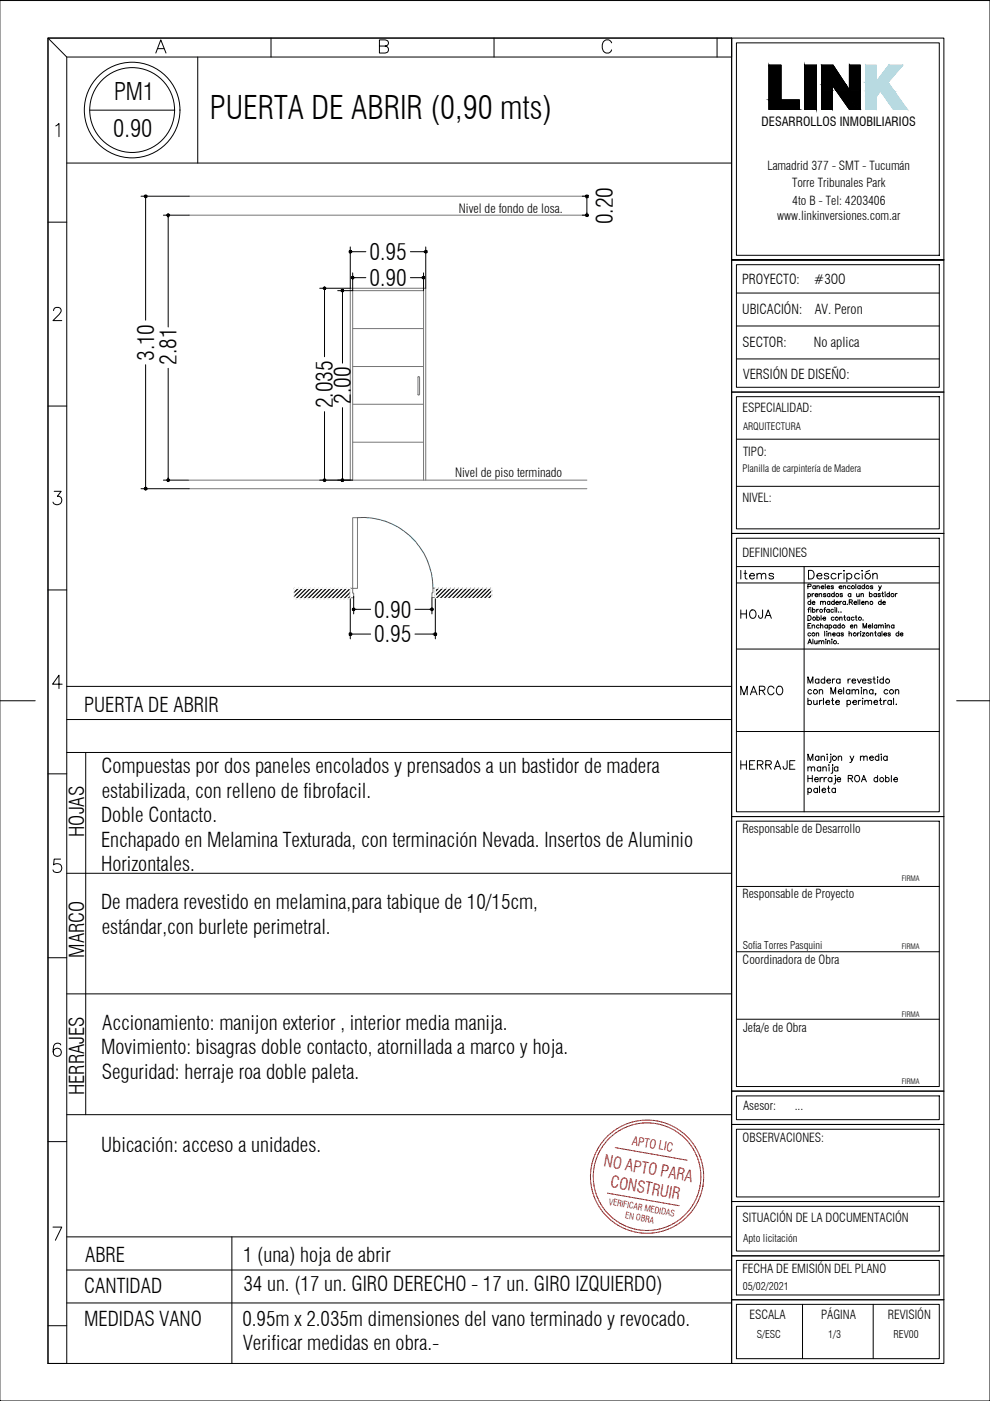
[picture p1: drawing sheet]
<svg xmlns="http://www.w3.org/2000/svg" width="210mm" height="297mm" viewBox="0 0 210 297" stroke-linecap="round" stroke-linejoin="round" font-family="sans-serif">
<g fill="none" stroke="#000" stroke-width=".21">
<path d="M0 .1h209.9v296.9h-209.9zM10.2 8.1v281h4v-277M10.2 8.1h144.9v281h-144.9zM10.2 8.1h144.9v4h-140.9zM33 11.2l1.1-2.7 1.1 2.7M33.4 10.3h1.4M41.9 12.1v22.5M57.5 8.1v4M80.4 9.8l1.7-.2a.6 .6 0 0 0 0-1l-1.7-.1v2.7h1.3a.74 .74 0 0 0 .7-.7 .74 .74 0 0 0-.7-.7M104.7 8.1v4M129.7 9.1a1.03 1.03 0 0 0-1.2-.6 1.03 1.03 0 0 0-.8 1 1.22 1.22 0 0 0 .2 1.4 1.22 1.22 0 0 0 1.4 .2l.4-.5M152 8.1v4"/>
<path d="M155.1 8.1h45v281h-45zM156.1 9.1h43.1v45h-43.1zM11.8 26.7l.7-.5v2.8M14.2 34.6h140.9M10.2 47.1h4M155.1 55.1h45M156.1 56.1h43.1v26h-43.1zM200.1 55.1h-45h45M11.4 65.9a.65 .65 0 0 1 .5-.7h.5a.66 .66 0 0 1 .4 1l-1.6 1.8h1.9M156.1 76.1h43.1M156.1 69.1h43.1M156.1 62.1h43.1"/>
<path d="M10.2 86.1h4M155.1 83.1h45M156.1 84.1h43.1v28h-43.1zM156.1 93.1h43.1M11.5 104.2h1.5l-.8 1a.94 .94 0 0 1 .8 1.3 .94 .94 0 0 1-1.5 .3l-.3-.3M155.1 113.1h45M156.1 114.1h43.1v58h-43.1zM156.1 103.1h43.1M10.2 125.1h4M156.1 120.1h43.1M156.1 137.6h43.1M156.1 123.6h43.1"/>
<path d="M170.5 120.1v52M0 148.6h7.5M13.2 145.1h-2.1l1.4-1.9v2.8M14.2 152.6h140.9M14.2 145.5h140.9M14.2 159.5h140.9M18.2 159.5v76.8M156.1 155.1h43.1M202.8 148.6h7.1M10.2 164.1h4M155.1 173.1h45M156.1 174.1h43.1v56.3h-43.1z"/>
<path d="M12.8 182.1h-1.3l-.1 1.3a.99 .99 0 0 1 1.5-.1 .99 .99 0 0 1-.2 1.5 .99 .99 0 0 1-1.5-.4M14.2 185.2h140.9M156.1 187.9h43.1M10.2 203.1h4M14.2 210.7h140.9M156.1 201.8h43.1M156.1 216.1h43.1M12.9 221.6a.82 .82 0 0 0-.8-.4 .82 .82 0 0 0-.7 .5 1.99 1.99 0 0 0 .3 2.1 .87 .87 0 0 0 1.3-.4 .87 .87 0 0 0-.7-1.2 .87 .87 0 0 0-1 .8M14.2 236.3h140.9M155.1 238.4h45M155.1 231.3h45M156.1 239.4h43.1v14.4h-43.1z"/>
<path d="M156.1 232.4h43.1v5h-43.1zM10.2 242h4M155.1 254.7h45M156.1 255.8h43.1v9.4h-43.1zM11.2 260.2h1.9l-1.4 2.8M14.2 262.2h140.9M14.2 269.3h140.9M14.2 276.3h140.9M49.2 262.2v26.9M155.1 266.3h45M155.1 275.6h45M156.1 267.2h43.1v7.4h-43.1z"/>
<path d="M156.1 276.5h43.1v11.6h-43.1zM170.2 276.5v11.6M185.1 276.5v11.6M10.2 281.1h4"/>
</g>
<!-- layer: LINK MARCA -->
<g fill="#9cdfec" stroke="#9cdfec" stroke-width=".21">
<path d="M188.4 13.8v3.6l3-3.6zM188.4 13.8v3.6h-2.7z"/>
<path d="M183.5 13.8l2.2 3.6v-3.6zM183.5 13.8l2.2 3.6h-2.2z"/>
<path d="M183.5 17.4h4.9zM183.5 17.4l4.8 .1z"/>
<path d="M183.5 17.5l6.1 1.8-1.3-1.8zM183.5 17.5l6.1 1.8h-6.1z"/>
<path d="M183.5 19.3l2.2 1.1 1-1.1zM183.5 19.3l2.2 1.1h-2.2z"/>
<path d="M186.7 19.3l5.6 3.9-2.7-3.9zM186.7 19.3l5.6 3.9h-2.9z"/>
<path d="M183.5 20.4l2.2 2.8v-2.8zM183.5 20.4l2.2 2.8h-2.2z"/>
</g>
<path d="M183.5 13.8h2.2v3.6l2.7-3.6h3l-3.1 3.7 4 5.7h-2.9l-2.7-3.9-1 1.1v2.8h-2.2z" fill="none" stroke="#9cdfec" stroke-width=".21"/>
<path d="M163 13.8h2.6v7.4h3.9v2h-6.5zM170.6 13.8h2.5v9.4h-2.5zM174.2 13.8h2.4l3.5 5.3v-5.3h2.3v9.4h-2.3l-3.6-5.2v5.2h-2.3z" fill="none" stroke="#000" stroke-width=".21"/>
<g fill="#000" stroke="#000" stroke-width=".21">
<path d="M163 13.8l2.6 7.4v-7.4zM163 13.8l2.6 7.4h-2.6z"/>
<path d="M170.6 13.8l2.5 9.4v-9.4zM170.6 13.8l2.5 9.4h-2.5z"/>
<path d="M174.2 18l2.3 1.1v-1.1zM174.2 18l2.3 1.1h-2.3z"/>
<path d="M174.2 19.1l2.3 4.1v-4.1zM174.2 19.1l2.3 4.1h-2.3z"/>
<path d="M174.2 13.8l5.2 4.2-2.8-4.2zM174.2 13.8l5.2 4.2h-5.2z"/>
<path d="M176.5 18l3.6 1.1-.7-1.1zM176.5 18l3.6 1.1h-2.8z"/>
<path d="M180.1 13.8l2.3 5.3v-5.3zM180.1 13.8l2.3 5.3h-2.3z"/>
<path d="M177.3 19.1l5.1 4.1v-4.1zM177.3 19.1l5.1 4.1h-2.3z"/>
<path d="M163 21.2l6.5 2v-2zM163 21.2l6.5 2h-6.5z"/>
</g>
<!-- layer: ROT-TEXTOS -->
<g fill="none" stroke="#000" stroke-width=".21">
<path d="M171.3 124.4l.6-.1v-.4h-.6v.9M171.3 126a.34 .34 0 0 1 .5-.1 .34 .34 0 0 1 0 .5 .34 .34 0 0 1-.4 .1l-.1-.1M171.3 130.5h.3a.54 .54 0 0 1 .4 .5 .54 .54 0 0 1-.4 .5h-.3zM171.3 136.5l.4-1 .4 1M171.3 125.8v1.1M171.3 129.2h.3M171.3 132.7h.4M171.4 120.9h.6a.98 .98 0 0 1 .6 .9 .98 .98 0 0 1-.6 1h-.6zM171.4 136.2h.5M171.7 128.8l-.3 .2v.8M171.9 127.7a.33 .33 0 0 0-.5-.1 .33 .33 0 0 0 0 .5 .33 .33 0 0 0 .5-.1M171.9 128.9h.1"/>
<path d="M171.9 134.3a.33 .33 0 0 0-.5 0 .33 .33 0 0 0 0 .4 .33 .33 0 0 0 .5 0M171.9 127.2v1M171.9 132.2h-.6v1h.6M171.9 129.2v.6M172.2 127.8h.6a.3 .3 0 0 0-.4-.3 .3 .3 0 0 0-.2 .4l.2 .3 .4-.2M172.2 132.7l.2-.2 .3 .1v.6M172.2 125.8v.7M172.2 132.5v.7M172.3 129.3a.31 .31 0 0 1 .4 0 .31 .31 0 0 1 0 .4 .31 .31 0 0 1-.4 0M172.3 128.8v1M172.4 135.5v1M172.6 125.8l-.4 .3"/>
<path d="M172.7 135.8l.1 .7h.2l.2-.2M172.8 126.1h.6a.3 .3 0 0 0-.3-.3 .3 .3 0 0 0-.3 .3l.1 .4h.3l.2-.1M172.9 124.3a.31 .31 0 0 0-.5 0 .31 .31 0 0 0 0 .4 .31 .31 0 0 0 .5 0M172.9 124.2v.6M173.1 134.4l.2-.2h.2l.1 .7M173.1 134.2v.7M173.2 129.2v.6M173.2 122.1h1.1a.58 .58 0 0 0-.7-.5 .58 .58 0 0 0-.5 .6 .58 .58 0 0 0 .6 .6l.6-.3M173.2 124.4l.5-.2v.6M173.2 131a.34 .34 0 0 1 .5-.1 .34 .34 0 0 1 0 .5 .34 .34 0 0 1-.4 .1l-.1-.2M173.2 124.2v.6M173.2 130.5v1"/>
<path d="M173.2 135.8v.7M173.5 129.2l-.3 .2M173.6 136l.3-.2 .2 .1 .1 .6M173.6 135.8v.7M173.7 126l.5-.1v.6M173.7 132.7a.31 .31 0 0 0-.5-.1 .31 .31 0 0 0 0 .5 .31 .31 0 0 0 .5-.1M173.7 125.8v.7M174 127.7l.1-.2h.3l.1 .7M174 132.7l.3-.2 .2 .7M174 127.5v.7M174 132.2v1M174.1 124.4h.6a.33 .33 0 0 0-.5-.1 .33 .33 0 0 0 0 .5 .33 .33 0 0 0 .5-.1"/>
<path d="M174.1 130.5v1M174.2 136l.2-.2 .2 .1 .1 .6M174.5 127.7l.2-.2h.3v.7M174.5 131.1h.6l-.1-.2a.34 .34 0 0 0-.5 .3 .34 .34 0 0 0 .5 .3l.1-.2M174.7 129.2h.3M174.9 133.8v1.1M175 123.9v.9M175.1 128.8l-.3 .2v.8M175.1 126l-.2-.2-.3 .2 .5 .2v.3h-.3l-.2-.1M175.1 135.5v.1zM175.1 135.8v.7M175.2 133.9h.2z"/>
<path d="M175.3 134.2v.7M175.4 124.4h.5a.31 .31 0 0 0-.4-.1 .31 .31 0 0 0 0 .5 .31 .31 0 0 0 .4-.1M175.4 132.7a.32 .32 0 0 0-.5 0 .32 .32 0 0 0 .3 .5l.2-.2M175.4 136l.2-.1h.3l.1 .6M175.4 132.5v.7M175.4 135.8v.7M175.6 134.4l.5-.2 .1 .7M175.6 134.2v.7M175.7 121.8a.54 .54 0 0 0-.9 0l.1 .2 .7 .2 .1 .3a.54 .54 0 0 1-.9 0M175.8 132.7a.31 .31 0 0 1 .4-.1 .31 .31 0 0 1 0 .5 .31 .31 0 0 1-.4-.1M175.8 132.5v1M175.8 129.3a.33 .33 0 0 0-.5 0 .33 .33 0 0 0 0 .5 .33 .33 0 0 0 .5-.1"/>
<path d="M175.8 129.2v.6M176 126a.31 .31 0 0 0-.5-.1 .31 .31 0 0 0 0 .5 .31 .31 0 0 0 .5 0M176 127.7a.31 .31 0 0 0-.5-.1 .31 .31 0 0 0 0 .5 .31 .31 0 0 0 .5-.1M176 125.8v.7M176 127.5v.7M176.4 135.5v.1zM176.4 135.8v.7M176.5 134.5h.6v-.2a.31 .31 0 0 0-.5 0 .31 .31 0 0 0 .1 .4 .31 .31 0 0 0 .4 0M176.7 124.3l-.5-.1v.2l.5 .3-.2 .1-.3-.1M176.7 129.3a.31 .31 0 0 0-.4 0 .31 .31 0 0 0 0 .4 .31 .31 0 0 0 .4 0M176.8 131a.33 .33 0 0 0-.4-.1 .33 .33 0 0 0 0 .5 .33 .33 0 0 0 .4-.1M176.9 126a.33 .33 0 0 0-.5-.1 .33 .33 0 0 0 0 .5 .33 .33 0 0 0 .5 0"/>
<path d="M176.9 127.7a.33 .33 0 0 0-.5-.1 .33 .33 0 0 0 0 .5 .33 .33 0 0 0 .5-.1M176.9 125.5v1M176.9 127.2v1M177 128.9h.1M177.1 129.2v.6M177.2 127.8l.6-.1a.32 .32 0 0 0-.5-.2 .32 .32 0 0 0 0 .5l.1 .2 .4-.2M177.3 121.8a.59 .59 0 0 0-.9-.1 .59 .59 0 0 0 0 .9 .59 .59 0 0 0 .9-.1M177.3 132.7a.33 .33 0 0 0-.5-.1 .33 .33 0 0 0 0 .5 .33 .33 0 0 0 .5-.1M177.3 132.5v.7M177.4 128.8v1M177.7 136.4v.1M177.8 129.7h.1"/>
<path d="M177.8 121.6v1.2M177.9 124.4h.6a.33 .33 0 0 0-.5-.1 .33 .33 0 0 0 0 .5 .33 .33 0 0 0 .5-.1M178 134.3a.33 .33 0 0 0-.5 0 .33 .33 0 0 0 0 .4 .33 .33 0 0 0 .5 0M178 134.2v.7M178 131l.2-.2 .3 .1v.6M178 130.8v.7M178.1 127.5v.7M178.2 132.7a.31 .31 0 0 0-.5-.1 .31 .31 0 0 0 0 .5 .31 .31 0 0 0 .5-.1M178.2 132.2v1M178.3 129.7l.1 .1M178.4 121.6a.57 .57 0 0 0-.6 .5M178.4 127.5h-.2l-.1 .3"/>
<path d="M178.6 126l-.2-.2-.3 .2 .5 .2v.3h-.3l-.2-.1M178.8 124.4l.2-.2h.3v.6M178.8 124.2v.6M178.8 134.3l-.2-.1-.3 .1 .5 .3v.2l-.3 .1-.2-.2M178.9 130.8h.4M179 120.9v.2zM179 121.6v1.2M179 130.5v.8l.3 .2M179.3 127.7l-.1-.2a.34 .34 0 0 0-.5 .1 .34 .34 0 0 0 .1 .5 .34 .34 0 0 0 .5-.1M179.3 127.5v.7M179.5 121.8a.59 .59 0 0 1 .9-.1 .59 .59 0 0 1 0 .9 .59 .59 0 0 1-.9-.1M179.5 121.6v1.7"/>
<path d="M179.6 128.1h.1M180 134.4l.5-.2v.7M180 133.8v1.1M180.1 127.7l.6-.1v-.3l-.6-.1v1M180.1 131a.31 .31 0 0 0-.4-.1 .31 .31 0 0 0 0 .5 .31 .31 0 0 0 .4-.1M180.1 130.8v.7M180.3 124.3a.33 .33 0 0 0-.5 0 .33 .33 0 0 0 0 .5 .33 .33 0 0 0 .5-.1M180.3 132.8l.6-.1a.32 .32 0 0 0-.5-.2 .32 .32 0 0 0 0 .5l.1 .2 .4-.2M180.4 126a.34 .34 0 0 0-.5-.1 .34 .34 0 0 0 0 .5 .34 .34 0 0 0 .4 .1l.1-.1M180.4 125.8v.7M180.4 127.7l.3 .5M181.1 127.8l.5-.1a.32 .32 0 0 0-.5-.2 .32 .32 0 0 0 0 .5l.2 .2 .3-.2"/>
<path d="M181.1 131a.33 .33 0 0 0-.5-.1 .33 .33 0 0 0 0 .5 .33 .33 0 0 0 .5-.1M181.2 132.7l.3-.2 .2 .7M181.2 132.5v.7M181.3 130.8h.4M181.5 123.9v.9M181.5 130.5v.8l.2 .2M181.6 125.8l.1 .7h.2l.3-.2M181.8 134.2v.7M181.9 127.2v1M182.2 125.8v.7M182.2 121.8a.57 .57 0 0 0-.8-.1 .57 .57 0 0 0 0 .9 .57 .57 0 0 0 .8-.1M182.2 134.2h-.2l-.2 .3"/>
<path d="M182.3 127.2v1M182.4 124.3a.31 .31 0 0 0-.5 0 .31 .31 0 0 0 0 .4 .31 .31 0 0 0 .5 0M182.4 124.2v.6M182.4 133.9h.1M182.5 134.2v.7M182.6 126l.2-.2 .2 .1 .1 .6M182.6 125.8v.7M182.7 127.8l.5-.1a.32 .32 0 0 0-.4-.2 .32 .32 0 0 0-.1 .5l.2 .2 .3-.2M182.8 120.9v.2zM182.8 134.2h.6l-.6 .7h.6M182.8 121.6v1.2M183 131.4v.1"/>
<path d="M183 133.2v-1l.4 1 .3-1v1M183.3 124.3a.33 .33 0 0 0-.5 0 .33 .33 0 0 0 0 .5 .33 .33 0 0 0 .5-.1M183.3 123.9v.9M183.5 127.7l.3-.2h.2l.1 .7M183.5 127.5v.7M184.1 132.8l.6-.1a.32 .32 0 0 0-.5-.2 .32 .32 0 0 0 0 .5l.1 .2 .4-.2M184.3 126a.33 .33 0 0 1 .5-.1 .33 .33 0 0 1 0 .5 .33 .33 0 0 1-.5 0M184.3 125.5v1M184.4 120.9l-.8 .4M184.5 134.4l.3-.2h.2l.1 .7M184.5 134.2v.7M185 132.2v1"/>
<path d="M185.1 121.9l.4-.3 .4 .1 .1 1.1M185.1 124.3l-.5-.1v.2l.5 .3-.2 .1-.4-.1M185.1 121.6v1.2M185.4 134.2h.4M185.6 133.8v.8l.2 .3M185.8 126a.31 .31 0 0 0-.4-.1 .31 .31 0 0 0 0 .5 .31 .31 0 0 0 .4 0M185.8 125.8v.7M185.9 132.7a.31 .31 0 0 0-.5-.1 .31 .31 0 0 0 0 .5 .31 .31 0 0 0 .5-.1M185.9 132.5v.7M186.2 132.7l.3-.2 .2 .1 .1 .6M186.2 132.5v.7M186.3 124.2l.3 .6 .3-.6"/>
<path d="M186.6 124.8l-.2 .4h-.2M186.7 126l-.2-.2-.3 .2 .4 .2v.3h-.4v-.1M186.7 134.3a.31 .31 0 0 0-.5 0 .31 .31 0 0 0 0 .4 .31 .31 0 0 0 .5 0M186.7 134.2v.7M186.8 132.7l.4-.2 .1 .7M186.8 127.7a.33 .33 0 0 0-.5-.1 .33 .33 0 0 0 0 .5 .33 .33 0 0 0 .5-.1M186.8 127.2v1M187 125.8h.3M187 133.8v1.1M187.1 125.5v.8l.2 .2M187.2 127.8l.5-.1a.32 .32 0 0 0-.5-.2 .32 .32 0 0 0 0 .5l.2 .2 .3-.2M187.4 134.5h.6a.3 .3 0 0 0-.3-.3 .3 .3 0 0 0-.3 .3l.2 .4 .4-.2"/>
<path d="M187.6 125.5h.1M187.7 125.8v.7M187.7 132.2h.1M187.7 132.5v.7M188.1 132.7l.3-.2 .2 .7M188.1 132.5v.7M188.6 126a.31 .31 0 0 0-.5-.1 .31 .31 0 0 0 0 .5 .31 .31 0 0 0 .5 0M188.6 125.5v1M188.8 134.3l-.5-.1v.2l.5 .3-.2 .2-.3-.2M189.5 132.7a.32 .32 0 0 0-.5 0 .32 .32 0 0 0 .3 .5l.2-.2M189.5 132.5v.7M189.8 125.8v.7"/>
<path d="M190.2 125.8l-.2 .1-.2 .2M190.6 134.3a.33 .33 0 0 0-.5 0 .33 .33 0 0 0 0 .4 .33 .33 0 0 0 .5 0M190.6 133.8v1.1M190.9 134.5h.5v-.2a.34 .34 0 0 0-.5 .1 .34 .34 0 0 0 .3 .5l.2-.2M171.3 144.9v-1.4l.5 1.4 .6-1.4v1.4M171.3 148.7a.43 .43 0 0 1 .6-.1 .43 .43 0 0 1 0 .7 .43 .43 0 0 1-.6-.1M171.3 148v1.4M172.1 146.4a.42 .42 0 0 0-.7 0 .42 .42 0 0 0 0 .6 .42 .42 0 0 0 .7-.1M172.5 148.5l.1 .8h.4l.2-.2M173.2 148.5v.9M173.6 144.1a.43 .43 0 0 0-.6 0 .43 .43 0 0 0 0 .6 .43 .43 0 0 0 .6 0M173.6 144v.9"/>
<path d="M173.7 146.5l.3-.3 .3 .1 .1 .8M173.7 146.2v.9M173.8 148.5v.9M174.3 148.5a.43 .43 0 0 0-.5 .4M174.6 148v1.4M174.9 144.1a.43 .43 0 0 0-.7 0 .43 .43 0 0 0 0 .6 .43 .43 0 0 0 .7 0M174.9 143.5v1.4M175.1 148.9h.8a.44 .44 0 0 0-.7-.3 .44 .44 0 0 0 .1 .7l.4 .1 .2-.2M175.3 144.3h.8l-.1-.2a.43 .43 0 0 0-.6 0 .43 .43 0 0 0 .1 .6 .43 .43 0 0 0 .6 0M175.3 159.9h.1zM176.1 159.9h.1zM176.2 147.1v-1.3l.5 1.3 .5-1.3v1.3"/>
<path d="M176.3 148.5h.5M176.5 148v1.3l.3 .1M176.5 144v.9M177 144a.38 .38 0 0 0-.5 .3M177.2 148.9h.8a.44 .44 0 0 0-.7-.3 .44 .44 0 0 0 .1 .7l.3 .1 .3-.2M177.7 146.6h.8a.39 .39 0 0 0-.4-.4 .39 .39 0 0 0-.4 .4l.1 .3 .2 .2 .5-.2M178.1 144.1a.43 .43 0 0 0-.6 0 .43 .43 0 0 0 0 .6 .43 .43 0 0 0 .6 0M178.1 144v.9M178.9 145.8v1.3M179.6 148.7a.43 .43 0 0 1 .6-.1 .43 .43 0 0 1 0 .7 .43 .43 0 0 1-.6-.1M179.6 148.5v1.3M179.8 144v.9"/>
<path d="M180.2 146.4a.42 .42 0 0 0-.6 0 .42 .42 0 0 0 0 .6 .42 .42 0 0 0 .6-.1M180.2 146.2v.9M180.3 144a.38 .38 0 0 0-.5 .3M180.7 144.3h.7a.42 .42 0 0 0-.6-.3 .42 .42 0 0 0-.1 .7l.2 .2 .5-.2M180.7 146.5l.2-.3 .4 .1v.8M180.7 146.2v.9M180.8 148.9h.8a.44 .44 0 0 0-.7-.3 .44 .44 0 0 0 .1 .7l.6-.1M181.3 146.5l.4-.3 .3 .1v.8M181.8 144l.4 .9 .4-.9M182 148.5v.9M182.5 148.5a.38 .38 0 0 0-.5 .4M182.6 145.8v.1z"/>
<path d="M182.6 146.2v.9M182.9 144.3h.7a.42 .42 0 0 0-.6-.3 .42 .42 0 0 0-.1 .7l.2 .2 .5-.2M182.9 148v.2zM182.9 148.5v.9M183.1 146.5l.3-.3 .3 .1 .1 .8M183.1 146.2v.9M183.4 148.7l.3-.2h.3l.1 .9M183.4 148.5v.9M184.1 148.7l.3-.2h.3l.1 .9M184.7 144.1l-.2-.1-.5 .1 .7 .4v.3l-.5 .1-.2-.2M185.1 146.4a.42 .42 0 0 0-.6 0 .42 .42 0 0 0 0 .6 .42 .42 0 0 0 .6-.1M185.1 144h.5"/>
<path d="M185.1 146.2v.9M185.3 143.5v1.3l.3 .1M185.3 148.9h.8a.42 .42 0 0 0-.6-.4 .42 .42 0 0 0-.2 .7l.3 .2 .5-.2M185.7 147.1h-.1h.1l-.1 .3M186.1 143.5v.1zM186.1 144v.9M186.3 159.9v1.3M186.5 148.5h.4M186.7 148v1.1v.2l.3 .1M186.8 159.9h.1zM187.3 144.1a.43 .43 0 0 0-.6 0 .43 .43 0 0 0 0 .6 .43 .43 0 0 0 .6 0M187.3 143.5v1.4"/>
<path d="M187.4 148.5v.9M187.9 148.5a.38 .38 0 0 0-.5 .4M188.2 146.4a.44 .44 0 0 0-.6-.1 .44 .44 0 0 0 0 .7 .44 .44 0 0 0 .6-.1M189 148.7a.43 .43 0 0 0-.6-.1 .43 .43 0 0 0 0 .7 .43 .43 0 0 0 .6-.1M189 148.5v.9M189.5 148v1.4M189.8 146.5l.4-.3 .3 .1 .1 .8M189.8 146.2v.9M190 149.3h.1M171.3 161.2v-1.3l.5 1.3 .6-1.3v1.3M171.3 162.8l.3-.2h.3l.1 .9M171.3 167.3a.43 .43 0 0 1 .6 0 .43 .43 0 0 1 0 .6 .43 .43 0 0 1-.6-.1"/>
<path d="M171.3 167.1v1.4M171.3 165h.9M172 162.8l.4-.2h.2l.1 .9M172.2 164.4v1.4M172.7 165.3h.8a.39 .39 0 0 0-.4-.5 .39 .39 0 0 0-.4 .5l.1 .3 .2 .2 .5-.2M173.3 167.3a.45 .45 0 0 0-.6-.1 .45 .45 0 0 0 0 .7 .45 .45 0 0 0 .6-.1M173.3 167.1v.9M173.6 160.5a.43 .43 0 0 0-.6 0 .43 .43 0 0 0 0 .6 .43 .43 0 0 0 .6-.1M173.6 160.3v.9M173.8 166.7v1.3M173.9 164.8v1M174 162.8a.43 .43 0 0 0-.6-.1 .43 .43 0 0 0 0 .6 .43 .43 0 0 0 .6 0"/>
<path d="M174 162.6v.9M174.1 160.6l.3-.3 .3 .1 .1 .8M174.1 160.3v.9M174.3 167.5h.8a.42 .42 0 0 0-.6-.3 .42 .42 0 0 0-.2 .6l.3 .2 .5-.2M174.4 164.8l-.3 .1-.2 .4M174.5 162.8l.3-.2h.3l.1 .9M174.5 162.6v.9M174.7 164.8v1M175.3 164.8l-.4 .1-.2 .4M175.4 160.3v.9M175.4 167.1h.5M175.7 166.7v1.3h.3"/>
<path d="M175.8 162.1v.1zM175.8 162.6v.9M176.2 160.3v1.1l-.1 .2-.3 .1M176.4 165a.44 .44 0 0 0-.7 0 .44 .44 0 0 0 0 .6 .44 .44 0 0 0 .7 0M176.4 164.8v1M176.5 162.1v.1zM176.5 162.6v1.3h-.3M177.1 164.5h.1zM177.1 164.8v1.2l-.3 .2M177.1 167.3a.43 .43 0 0 0-.6 0 .43 .43 0 0 0 0 .6 .43 .43 0 0 0 .6-.1M177.1 167.1v.9M177.5 165.3h.7a.39 .39 0 0 0-.3-.5 .39 .39 0 0 0-.4 .5v.3l.3 .2 .4-.2"/>
<path d="M177.6 162.8a.43 .43 0 0 0-.6-.1 .43 .43 0 0 0 0 .6 .43 .43 0 0 0 .6 0M177.6 162.6v.9M177.7 160.6l.3-.3 .4 .1v.8M177.7 160.3v.9M179.8 165h.9l.1-.3-.1-.2-.9-.1v1.4M180.2 160.3l.5 .9 .3-.9M180.3 165l.5 .8M180.7 161.2l-.3 .4-.2 .1M181.3 164.6l.2-.1a.63 .63 0 0 1 .8 .6 .63 .63 0 0 1-.8 .6l-.3-.4zM182.4 160.6l.4-.3 .3 .1v.8M182.4 160.3v.9M182.6 165.8l.5-1.4 .6 1.4"/>
<path d="M182.9 165.3h.6M183.1 160.6l.4-.3 .3 .1 .1 .8M184.4 160.7h.8a.46 .46 0 0 0-.6-.3 .46 .46 0 0 0-.3 .6 .46 .46 0 0 0 .6 .2l.3-.2M186.1 165a.42 .42 0 0 0-.7 0 .42 .42 0 0 0 0 .6 .42 .42 0 0 0 .7 0M186.1 164.4v1.4M186.3 160.5a.43 .43 0 0 0-.6 0 .43 .43 0 0 0 0 .6 .43 .43 0 0 0 .6-.1M186.9 160.3v.9M187.8 165a.42 .42 0 0 1 .6 0 .42 .42 0 0 1 0 .6 .42 .42 0 0 1-.6 0M187.8 164.4v1.4M188.1 160.5a.45 .45 0 0 0-.7-.1 .45 .45 0 0 0 0 .7 .45 .45 0 0 0 .7-.1M188.1 160.3v.9M189 164.4v1.4"/>
<path d="M189.5 165.3h.8a.4 .4 0 0 0-.4-.5 .4 .4 0 0 0-.4 .5l.3 .5 .5-.2"/>
<circle cx="172.5" cy="134.5" r=".33"/>
<circle cx="172.6" cy="131.1" r=".32"/>
<circle cx="174.1" cy="129.5" r=".32"/>
<circle cx="177" cy="136.2" r=".35"/>
<circle cx="177.4" cy="131.2" r=".33"/>
<circle cx="177.5" cy="126.2" r=".32"/>
<circle cx="178.8" cy="132.8" r=".33"/>
<circle cx="180.8" cy="124.5" r=".33"/>
<circle cx="181.2" cy="134.5" r=".33"/>
<circle cx="182.3" cy="131.2" r=".33"/>
<circle cx="184" cy="124.5" r=".32"/>
<circle cx="184" cy="134.5" r=".32"/>
<circle cx="184" cy="122.1" r=".6"/>
<circle cx="184.8" cy="127.8" r=".34"/>
<circle cx="189.2" cy="126.2" r=".33"/>
<circle cx="172.9" cy="146.6" r=".45"/>
<circle cx="188.2" cy="144.4" r=".44"/>
<circle cx="189" cy="146.7" r=".45"/>
<circle cx="176.9" cy="160.7" r=".45"/>
<circle cx="186.9" cy="165.3" r=".45"/>
</g>
<!-- layer: A-CARPINTERIAS -->
<g fill="none" stroke="#767676" stroke-width=".21">
<path d="M40.1 41.6h84.3M40.1 45.6h84.3M74.8 69.7h15M74.8 77.7h15M88.9 80l-.1-.2-.2 .2v3.6l.2 .2 .1-.2M89 80v3.6M74.8 85.7h15M74.8 93.8h15M40.1 103.6h84.3M40.1 101.8h84.3M74.3 101.8v-40.7h16v40.7M74.8 101.8v-40.2h15v40.2"/>
<path d="M74.8 109.8h1v14.9h-1zM74.3 124.7h.5v1.1h.2v.9h-.7zM91.8 124.7h.5v2h-.7v-1h.2z"/>
</g>
<!-- layer: COTAS -->
<g fill="none" stroke="#000" stroke-width=".21">
<path d="M29.9 41.6h10.2M30.9 42.1v25.8M34.6 45.6h5.5M35.7 46.1v23.2M74.3 52.4v8.7h-6.5M74.8 53.4h2.8M74.8 57.9v3.7h-3.2M75.3 58.9h2.3M87 53.4h2.8M87 58.9h2.3M89.8 57.9v3.7M90.3 52.4v8.7"/>
<path d="M123.5 45.6h.9M123.5 41.6h.9M124.4 42.1v3M30.9 77.3v25.8M35.7 78.1v23.2M68.8 61.6v14M72.6 62.1v14.9M68.8 87.3v14M72.6 86.4v14.9M29.9 103.6h10.2M34.6 101.8h5.4M67.8 101.8h7"/>
<path d="M74.3 126.9v8.6M74.8 134.4h3.8M75 126.4v3.8M75.5 129.2h3.1M88 134.4h3.8M88 129.2h3.1M91.6 126.7v3.5M92.3 126.9v8.6"/>
</g>
<!-- layer: 0 -->
<g fill="#000" stroke="#000" stroke-width=".21">
<path d="M30.9 41.6l-.2 .2 .2 .1zM30.9 41.6l.2 .2-.2 .1zM30.9 41.6l.2 .2v-.2z"/>
<path d="M30.7 41.4l.2 .2v-.2zM30.7 41.4l.2 .2h-.3zM30.6 41.6l.1 .2 .2-.2z"/>
<path d="M30.9 41.6h.2v-.2zM30.9 41.4h.2l-.2 .2z"/>
<path d="M35.5 45.8l.2 .1v-.3zM35.7 45.6l.1 .2-.1 .1zM35.7 45.6l.1 .2 .1-.2z"/>
<path d="M35.5 45.5l.2 .1v-.2zM35.5 45.5l.2 .1h-.3zM35.4 45.6l.1 .2 .2-.2z"/>
<path d="M35.8 45.5l-.1 .1h.2zM35.7 45.4l.1 .1-.1 .1z"/>
<path d="M74.1 53.4v.1l.2-.1zM74.3 53.4v.2l-.2-.1zM74.3 53.4v.2l.2-.1z"/>
<path d="M74.1 53.2l.2 .2v-.3zM74.1 53.2l.2 .2h-.2z"/>
<path d="M74.3 53.4l.2 .1v-.1zM74.3 53.4l.2-.2v.2zM74.3 53.1v.3l.2-.2z"/>
<path d="M74.5 58.9l.1 .1 .2-.1zM74.6 59l.2-.1v.2zM74.8 58.9v.2l.1-.1z"/>
<path d="M74.6 58.7l.2 .2v-.3zM74.6 58.7l.2 .2h-.3z"/>
<path d="M74.8 58.9l.1 .1 .1-.1zM74.8 58.9l.1-.2 .1 .2zM74.8 58.6v.3l.1-.2z"/>
<path d="M89.6 58.7l-.1 .2h.3zM89.5 58.9h.3l-.2 .1zM89.6 59l.2 .1v-.2z"/>
<path d="M89.8 58.9v.2l.2-.1zM89.8 58.9h.2v.1z"/>
<path d="M90 58.7l-.2 .2h.2zM89.8 58.6l.2 .1-.2 .2zM89.6 58.7l.2 .2v-.3z"/>
<path d="M90.1 53.2l-.1 .2h.3zM90 53.4h.3l-.2 .1zM90.3 53.4l-.2 .1 .2 .1z"/>
<path d="M90.3 53.4v.2l.2-.1zM90.3 53.4h.2v.1z"/>
<path d="M90.3 53.4h.2v-.2zM90.3 53.1l.2 .1-.2 .2zM90.1 53.2l.2 .2v-.3z"/>
<path d="M124.2 45.6l.1 .2 .1-.2zM124.3 45.8l.1-.2v.3z"/>
<path d="M124.4 41.6l-.1 .2 .1 .1zM124.4 41.6l.2 .2-.2 .1zM124.4 41.6l.2 .2 .1-.2z"/>
<path d="M124.4 45.6v.3l.2-.1zM124.4 45.6h.3l-.1 .2zM124.4 45.6h.3l-.1-.1z"/>
<path d="M124.3 41.4l.1 .2v-.2zM124.3 41.4l.1 .2h-.2zM124.2 41.6l.1 .2 .1-.2z"/>
<path d="M124.4 45.4v.2l.2-.1zM124.3 45.5l.1-.1v.2zM124.3 45.5l-.1 .1h.2z"/>
<path d="M124.4 41.6h.3l-.1-.2zM124.4 41.4h.2l-.2 .2z"/>
<path d="M68.6 61.3l.2 .1v-.3zM68.8 61.1l.2 .2-.2 .1zM68.8 61.1l.2 .2 .1-.2z"/>
<path d="M68.6 60.9l.2 .2v-.2zM68.6 60.9l.2 .2h-.2zM68.6 61.1v.2l.2-.2z"/>
<path d="M69 60.9l-.2 .2h.3zM68.8 60.9h.2l-.2 .2z"/>
<path d="M72.4 61.8l.2 .1v-.3zM72.6 61.6l.2 .2-.2 .1zM72.6 61.6l.2 .2v-.2z"/>
<path d="M72.4 61.5l.2 .1v-.2zM72.4 61.5l.2 .1h-.2zM72.4 61.6v.2l.2-.2z"/>
<path d="M72.8 61.5l-.2 .1h.2zM72.6 61.4l.2 .1-.2 .1z"/>
<path d="M30.6 103.6l.1 .2 .2-.2zM30.7 103.8l.2-.2v.3z"/>
<path d="M30.9 103.6v.3l.2-.1zM30.9 103.6h.2v.2zM30.9 103.6h.2v-.2z"/>
<path d="M30.9 103.4v.2l.2-.2zM30.7 103.4h.2v.2zM30.7 103.4l-.1 .2h.3z"/>
<path d="M35.4 101.8l.1 .2 .2-.2zM35.7 101.8v.3l-.2-.1z"/>
<path d="M35.7 101.8v.3l.1-.1zM35.7 101.8h.2l-.1 .2zM35.7 101.8h.2l-.1-.2z"/>
<path d="M35.7 101.5v.3l.1-.2zM35.5 101.6l.2-.1v.3zM35.5 101.6l-.1 .2h.3z"/>
<path d="M68.6 101.8v.2l.2-.2zM68.8 101.8v.3l-.2-.1z"/>
<path d="M68.8 101.8v.3l.2-.1zM68.8 101.8h.3l-.1 .2zM68.8 101.8h.3l-.1-.2z"/>
<path d="M68.8 101.5v.3l.2-.2zM68.6 101.6l.2-.1v.3zM68.6 101.6v.2h.2z"/>
<path d="M72.4 101.8v.2l.2-.2zM72.4 102l.2-.2v.3z"/>
<path d="M72.6 101.8v.3l.2-.1zM72.6 101.8h.2v.2zM72.6 101.8h.2v-.2z"/>
<path d="M72.6 101.5v.3l.2-.2zM72.4 101.6l.2-.1v.3zM72.4 101.6v.2h.2z"/>
<path d="M74.1 134.4v.2l.2-.2zM74.3 134.4v.3l-.2-.1zM74.3 134.4v.3l.2-.1z"/>
<path d="M74.1 134.3l.2 .1v-.2zM74.1 134.3l.2 .1h-.2z"/>
<path d="M74.3 134.4l.2 .2v-.2zM74.3 134.4l.2-.1v.1zM74.3 134.2v.2l.2-.1z"/>
<path d="M74.7 129.2l.1 .2 .2-.2zM74.8 129.4l.2-.2v.2zM75 129.2v.2h.2z"/>
<path d="M74.8 129l.2 .2v-.3zM74.8 129l.2 .2h-.3z"/>
<path d="M75 129.2l.2 .2v-.2zM75 129.2l.2-.2v.2zM75 128.9v.3l.2-.2z"/>
<path d="M91.4 129l-.1 .2h.3zM91.3 129.2h.3l-.2 .2zM91.6 129.2l-.2 .2h.2z"/>
<path d="M91.6 129.2v.2h.2zM91.6 129.2h.2v.2z"/>
<path d="M91.8 129l-.2 .2h.2zM91.6 128.9l.2 .1-.2 .2zM91.4 129l.2 .2v-.3z"/>
<path d="M92.1 134.3l-.1 .1h.3zM92 134.4h.3l-.2 .2zM92.1 134.6l.2 .1v-.3z"/>
<path d="M92.3 134.4v.3l.2-.1zM92.3 134.4h.3l-.1 .2z"/>
<path d="M92.5 134.3l-.2 .1h.3zM92.3 134.2l.2 .1-.2 .1zM92.1 134.3l.2 .1v-.2z"/>
</g>
<g fill="none" stroke="#000" stroke-width=".21">
<path d="M30.9 41.9v.2M35.7 45.9v.2M74.5 53.4h.3M75 58.9h.3M89.3 58.9h.2M89.8 53.4h.2M124.4 41.9v.2M124.4 45.1v.3M68.8 61.4v.2M72.6 61.9v.2M30.9 103.1v.3M35.7 101.3v.2"/>
<path d="M68.8 101.3v.2M72.6 101.3v.2M74.5 134.4h.3M75.2 129.2h.3M91.1 129.2h.2M91.8 134.4h.2"/>
</g>
<!-- layer: Nomenclatura Carp. aluminio -->
<g fill="none" stroke="#eb0000" stroke-width=".21">
<path d="M128.8 253l15.2 2.6M130.4 243.3l15.3 2.7"/>
<circle cx="137.2" cy="249.5" r="12"/>
<circle cx="137.2" cy="249.5" r="11.4"/>
</g>
<!-- layer: TEXTOS -->
<g fill="none" stroke="#000" stroke-width=".21">
<path d="M19 23.4h18.1"/>
<circle cx="28" cy="23.3" r="9"/>
<circle cx="28" cy="23.3" r="10.1"/>
</g>
<!-- layer: 0.05 TRAZO -->
<path d="M75.8 109.8a14.9 14.9 0 0 1 16 14.9" fill="none" stroke="#00f" stroke-width=".21"/>
<!-- layer: 0 -->
<g fill="none" stroke="#000" stroke-width=".25">
<path d="M62.4 124.7l-.1 .1M63.3 124.7l-1 1M64.1 124.7l-1.8 1.8M65 124.7l-2.2 2.2M65.8 124.7l-2.2 2.2M66.6 124.7l-2.2 2.2M67.5 124.7l-2.2 2.2M68.3 124.7l-2.2 2.2M69.2 124.7l-2.2 2.2M70 124.7l-2.2 2.2M70.9 124.7l-2.2 2.2M71.7 124.7l-2.2 2.2"/>
<path d="M72.6 124.7l-2.2 2.2M73.4 124.7l-2.2 2.2M74.3 124.7l-2.2 2.2M74.3 125.6l-1.4 1.3M74.3 126.4l-.5 .5M93 124.7l-.7 .7M93.8 124.7l-1.5 1.5M94.7 124.7l-2.2 2.2M95.5 124.7l-2.2 2.2M96.4 124.7l-2.2 2.2M97.2 124.7l-2.2 2.2M98.1 124.7l-2.2 2.2"/>
<path d="M98.9 124.7l-2.2 2.2M99.8 124.7l-2.2 2.2M100.6 124.7l-2.2 2.2M101.5 124.7l-2.2 2.2M102.3 124.7l-2.2 2.2M103.2 124.7l-2.2 2.2M104 124.7l-2.2 2.2M104.3 125.3l-1.6 1.6M104.3 126.1l-.8 .8"/>
</g>
<!-- layer: 1 - MURO CORTE -->
<path d="M62.3 124.7h12v2.2h-12zM92.3 124.7h12v2.2h-12z" fill="none" stroke="#fafafa" stroke-width=".25"/>
<text font-size="6.8" x="44.5" y="25.2">PUERTA DE ABRIR (0,90 mts)</text>
<g font-size="5.1">
<text x="24.2" y="21.3">PM1</text>
<text x="24" y="29.1">0.90</text>
</g>
<g font-size="4.9">
<text x="156.3" y="123.8">Items</text>
<text x="156.3" y="132.3">HOJA</text>
<text x="156.3" y="148.5">MARCO</text>
<text x="156.3" y="164.4">HERRAJE</text>
</g>
<g font-size="4.8">
<text x="129.9" y="47.6" transform="rotate(-90 129.9 47.6)">0.20</text>
<text x="78.3" y="55.1">0.95</text>
<text x="78.3" y="60.6">0.90</text>
<text x="32.7" y="76.6" transform="rotate(-90 32.7 76.6)">3.10</text>
<text x="37.4" y="77.3" transform="rotate(-90 37.4 77.3)">2.81</text>
<text x="70.5" y="86.6" transform="rotate(-90 70.5 86.6)">2.035</text>
<text x="74.4" y="85.7" transform="rotate(-90 74.4 85.7)">2.00</text>
<text x="79.3" y="130.9">0.90</text>
<text x="79.3" y="136.2">0.95</text>
</g>
<g font-size="4.3">
<text x="17.8" y="150.9">PUERTA DE ABRIR</text>
<text x="21.5" y="163.9">Compuestas por dos paneles encolados y prensados a un bastidor de madera</text>
<text x="21.6" y="169.1">estabilizada, con relleno de fibrofacil.</text>
<text x="17.9" y="177.4" transform="rotate(-90 17.9 177.4)">HOJAS</text>
<text x="21.4" y="174.3">Doble Contacto.</text>
<text x="21.4" y="179.5">Enchapado en Melamina Texturada, con terminación Nevada. Insertos de Aluminio</text>
<text x="21.4" y="184.7">Horizontales.</text>
<text x="21.4" y="192.8">De madera revestido en melamina,para tabique de 10/15cm,</text>
<text x="21.6" y="197.9">estándar,con burlete perimetral.</text>
<text x="17.9" y="203.1" transform="rotate(-90 17.9 203.1)">MARCO</text>
<text x="21.7" y="218.3">Accionamiento: manijon exterior , interior media manija.</text>
<text x="21.4" y="223.5">Movimiento: bisagras doble contacto, atornillada a marco y hoja.</text>
<text x="17.9" y="232.2" transform="rotate(-90 17.9 232.2)">HERRAJES</text>
<text x="21.6" y="228.7">Seguridad: herraje roa doble paleta.</text>
<text x="21.4" y="244.3">Ubicación: acceso a unidades.</text>
<text x="18" y="267.5">ABRE</text>
<text x="51.5" y="267.5">1 (una) hoja de abrir</text>
<text x="17.9" y="274.1">CANTIDAD</text>
<text x="51.6" y="273.8">34 un. (17 un. GIRO DERECHO - 17 un. GIRO IZQUIERDO)</text>
<text x="17.8" y="281.1">MEDIDAS VANO</text>
<text x="51.4" y="281.1">0.95m x 2.035m dimensiones del vano terminado y revocado.</text>
<text x="51.6" y="286.3">Verificar medidas en obra.-</text>
</g>
<g font-size="3.4" fill="#eb0000">
<text x="127.9" y="247.3" transform="rotate(10 127.9 247.3)">NO APTO PARA</text>
<text x="129.3" y="251.7" transform="rotate(10 129.3 251.7)">CONSTRUIR</text>
</g>
<g font-size="2.9">
<text x="157.4" y="60.2">PROYECTO:</text>
<text x="172.6" y="60.2">#3OO</text>
<text x="157.4" y="66.7">UBICACIÓN:</text>
<text x="172.7" y="66.7">AV. Peron</text>
<text x="157.5" y="73.6">SECTOR:</text>
<text x="172.6" y="73.6">No aplica</text>
<text x="157.6" y="80.3">VERSIÓN DE DISEÑO:</text>
</g>
<g font-size="2.7">
<text x="161.5" y="26.7">DESARROLLOS INMOBILIARIOS</text>
<text x="97.3" y="45.2">Nivel de fondo de losa.</text>
<text x="96.5" y="101.1">Nivel de piso terminado</text>
</g>
<g font-size="2.6">
<text x="162.7" y="36.1">Lamadrid 377 - SMT - Tucumán</text>
<text x="168" y="39.7">Torre Tribunales Park</text>
<text x="164.8" y="46.7">www.linkinversiones.com.ar</text>
<text x="168" y="43.5">4to B - Tel: 4203406</text>
<text x="157.4" y="87.3">ESPECIALIDAD:</text>
<text x="157.5" y="96.8">TIPO:</text>
<text x="157.4" y="106.5">NIVEL:</text>
<text x="157.4" y="118.2">DEFINICIONES</text>
<text x="157.4" y="176.6">Responsable de Desarrollo</text>
<text x="157.4" y="190.5">Responsable de Proyecto</text>
<text x="157.5" y="204.4">Coordinadora de Obra</text>
<text x="157.5" y="218.7">Jefa/e de Obra</text>
<text x="157.5" y="235.4">Asesor:</text>
<text x="168.5" y="235.4">...</text>
<text x="157.5" y="242.2">OBSERVACIONES:</text>
<text x="157.5" y="259.2">SITUACIÓN DE LA DOCUMENTACIÓN</text>
<text x="157.4" y="270">FECHA DE EMISIÓN DEL PLANO</text>
<text x="158.9" y="279.6">ESCALA</text>
<text x="174.1" y="279.6">PÁGINA</text>
<text x="188.3" y="279.6">REVISIÓN</text>
</g>
<text font-size="2.6" fill="#eb0000" x="133.9" y="242.7" transform="rotate(10 133.9 242.7)">APTO LIC</text>
<g font-size="2.3">
<text x="157.5" y="263.4">Apto licitación</text>
<text x="157.5" y="273.5">05/02/2021</text>
</g>
<g font-size="2.2">
<text x="157.5" y="201.1">Sofia Torres Pasquini</text>
<text x="160.5" y="283.7">S/ESC</text>
<text x="175.6" y="283.7">1/3</text>
<text x="189.5" y="283.7">REV00</text>
</g>
<g font-size="2.1">
<text x="157.5" y="91.2">ARQUITECTURA</text>
<text x="157.5" y="100.1">Planilla de carpintería de Madera</text>
</g>
<g font-size="1.9" fill="#eb0000">
<text x="129" y="255.4" transform="rotate(10 129 255.4)">VERIFICAR MEDIDAS</text>
<text x="132.5" y="258.3" transform="rotate(10 132.5 258.3)">EN OBRA</text>
</g>
<g font-size="1.6">
<text x="191.2" y="186.7">FIRMA</text>
<text x="191.2" y="201.2">FIRMA</text>
<text x="191.2" y="215.6">FIRMA</text>
<text x="191.2" y="229.9">FIRMA</text>
</g>
</svg>
